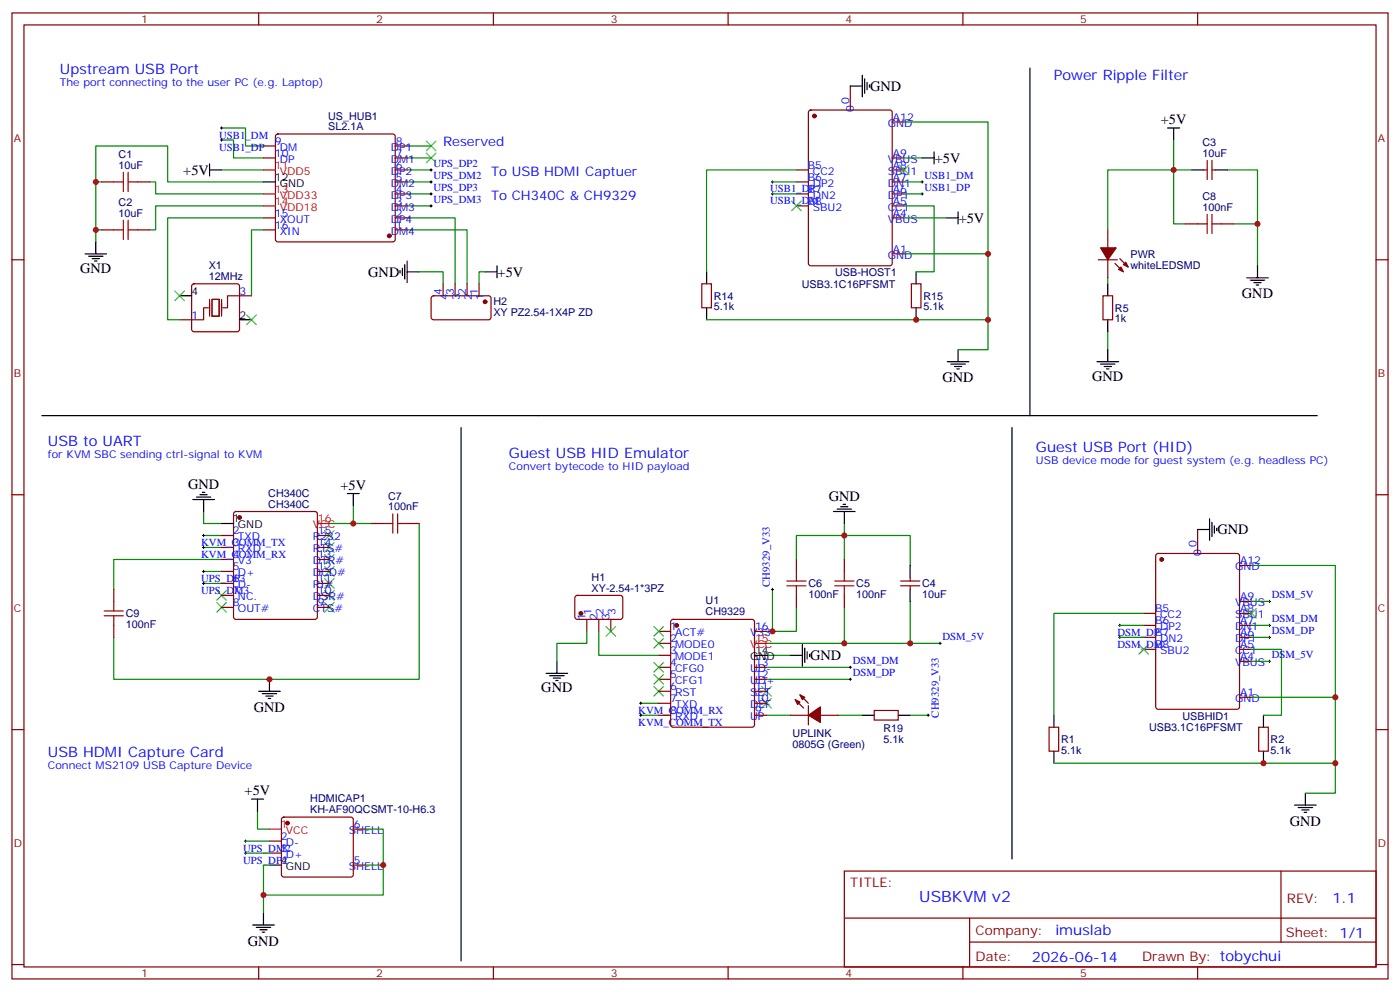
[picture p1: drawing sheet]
<svg xmlns="http://www.w3.org/2000/svg" width="412mm" height="292mm" viewBox="0 0 412 292" stroke-linecap="round" stroke-linejoin="round" font-family="sans-serif">
<g fill="none" stroke="#870000" stroke-width=".35">
<path d="M3.5 3.8h405.4v284.3h-405.4zM7.1 7.3h398.2v277.3h-398.2zM76.2 3.8v3.5M145.3 3.8v3.5M214.5 3.8v3.5M283.6 3.8v3.5M352.8 3.8v3.5M81.4 39.6l.4-.2h33.9l.5 .2 .2 .5v30.4l-.2 .5-.5 .2h-33.9l-.5-.2-.2-.5v-30.4zM238.4 32.6l.4-.2h23.3l.7 .4v44.7l-.4 .7h-23.6l-.6-.4-.1-44.7zM250.5 25.3v7.1M262.8 35.9h3.5M30 53.6h3.5"/>
<path d="M40.6 53.6h3.5M77.6 46.5h3.5M77.6 43h3.5M116.4 50h3.5M116.4 53.6h3.5M116.4 57.1h3.5M116.4 46.5h3.5M116.4 43h3.5M234.6 50h3.5M234.6 53.6h3.5M234.6 57.1h3.5M262.8 50h3.5"/>
<path d="M262.8 53.6h3.5M262.8 57.1h3.5M262.8 46.5h3.5M354.5 50h1.1M355.6 47.2v5.6M357 50h1.1M357 47.2v5.6M3.5 76.5h3.6M30 67.7h3.5M40.6 67.7h3.5M77.6 64.1h3.5M77.6 67.7h3.5"/>
<path d="M116.4 60.6h3.5M116.4 64.1h3.5M116.4 67.7h3.5M234.6 60.6h3.5M262.8 60.6h3.5M262.8 74.7h3.5M262.8 64.1h3.5M323.5 76.5h5.6M326.3 67.7v5.3M326.3 76.5v5.3M328.4 77.5l2.5 2.5M329.8 76.1l2.5 2.5"/>
<path d="M349.2 65.9h3.6M359.8 65.9h3.6M405.3 76.5h3.6M52.9 94.1h3.5M56.7 83.7l.4-.2h12.7l.5 .2 .3 .5v12.7l-.3 .5-.5 .2h-12.7l-.4-.2-.3-.5v-12.7zM70.6 87.1h3.5M127.2 87.3l.5-.2h16.5l.4 .7v5.9l-.7 .4h-16.5l-.4-.7v-5.6zM130.5 83.5v3.6M134.1 83.5v3.6M137.6 83.5v3.6M141.1 83.5v3.6M206.7 83.5h2.8v7.1h-2.8z"/>
<path d="M268.5 83.5h2.8v7.1h-2.8zM324.9 87.1h2.8v7h-2.8zM3.5 145.6h3.6M65.3 157.6h3.5M69 150.8l.5-.2h23.3l.5 .2 .2 .5v30.3l-.2 .5-.5 .2h-23.3l-.5-.2-.2-.5v-30.3zM93.5 157.6h3.5M109.4 154.1h3.5M119.9 154.1h3.6M352.8 155.9v7M405.3 145.6h3.6M33.5 173.5v3.5M65.3 161.1h3.5"/>
<path d="M65.3 164.7h3.5M65.3 168.2h3.5M65.3 171.7h3.5M65.3 175.3h3.5M65.3 178.8h3.5M93.5 161.1h3.5M93.5 164.7h3.5M93.5 168.2h3.5M93.5 171.7h3.5M93.5 175.3h3.5M93.5 178.8h3.5M169.6 175.5l.4-.2h13l.4 .7v5.9l-.7 .4-12.9-.1-.5-.6v-5.6z"/>
<path d="M234.6 164.7v3.5M234.6 175.3v3.5M248.7 164.7v3.5M248.7 175.3v3.5M265.3 172.4h5.6M265.3 171h5.6M268.1 170v1M268.1 172.4v1.1M340.7 163.1l.4-.2h23.3l.7 .4v44.8l-.4 .6-23.6 .1-.6-.5-.1-44.7zM365.1 177h3.6M365.1 166.4h3.6M33.5 184.1v3.5"/>
<path d="M172.9 182.3v3.5M176.4 182.3v3.5M179.9 182.3v3.5M194 185.8h3.6M194 189.4h3.6M194 192.9h3.6M194 196.4h3.6M194 200h3.6M197.8 182.5l.5-.2h23.2l.5 .2 .2 .5v30.4l-.2 .5-.5 .2h-23.2l-.5-.3-.2-.4v-30.4zM222.2 185.8h3.6M222.2 196.4h3.6M222.2 200h3.6"/>
<path d="M336.9 180.6h3.5M336.9 184.1h3.5M336.9 187.6h3.5M336.9 191.1h3.5M365.1 180.6h3.6M365.1 184.1h3.6M365.1 187.6h3.6M365.1 191.1h3.6M365.1 194.7h3.6M3.5 214.8h3.6M194 210.5h3.6M194 203.5h3.6"/>
<path d="M194 207h3.6M222.2 210.5h3.6M222.2 203.5h3.6M222.2 207h3.6M232.8 210.5h5.3M234.2 206l2.5 2.4M235.7 204.5l2.4 2.5M238.1 207.7v5.7M241.7 210.5h5.2M257.5 209.1h7.1v2.8h-7.1zM309 214.1h2.9v7h-2.9zM365.1 205.2h3.6"/>
<path d="M370.8 214.1h2.8v7h-2.8zM405.3 214.8h3.6M79.4 251.1h3.5M79.4 247.6h3.5M83.1 240.7l.5-.2h19.8l.5 .2 .2 .5v16.3l-.3 .5-.4 .2h-19.8l-.5-.3-.2-.4v-16.3zM104.1 244.1h3.5M104.1 254.6h3.5M248.7 256.4h156.6v28.2h-156.6zM377.3 256.4v20.9M248.7 270.2h156.5M285.6 277.3h119.6M285.6 270.2v14.2"/>
<path d="M3.5 283.9h3.6M76.2 284.6v3.5M145.3 284.6v3.5M214.5 284.6v3.5M283.6 284.6v3.5M352.8 284.6v3.5M405.3 283.9h3.6"/>
</g>
<g fill="none" stroke="#008700" stroke-width=".35">
<path d="M65.3 37.7h7v5.3h5.3M266.3 35.9h24.7v67h-8.8M28.2 53.6h1.8M44.1 53.6h1.8v3.5h31.7M65.3 41.2h3.5v5.3h8.8M65.3 50h12.3M77.6 53.6h-28.2v-10.6h-21.2v28.2M119.9 57.1h7.1M119.9 53.6h7.1M119.9 46.5h7.1M119.9 50h7.1M119.9 43h7.1"/>
<path d="M227.5 57.1h7.1M227.5 53.6h7.1M234.6 50h-26.5v30M266.3 57.1h5.3M266.3 53.6h5.3M266.3 46.5h5.3M345.7 41.2v24.7h3.5M351 50h-24.7v17.7M361.6 50h8.8v28.2M28.2 67.7h1.8M77.6 60.6h-31.7v7.1h-1.8M77.6 64.1h-28.2v30h3.5"/>
<path d="M77.6 67.7h-3.5v19.4M119.9 67.7h17.7v15.8M119.9 64.1h14.2v19.4M119.9 60.6h7.1M266.3 60.6h8.9v19.4h-5.3M266.3 74.7h24.7M266.3 64.1h12.4M363.4 65.9h7M123.5 80h7v3.5M142.9 80h-1.8v3.5M208.1 94.1h82.9M326.3 81.8v1.7"/>
<path d="M326.3 97.6v5.3M60 150.6v3.5h5.3M60 157.6h5.3M104.1 148.8v5.3h-7.1M104.1 154.1h5.3M123.5 154.1v45.9h-90v-12.4M248.7 154.1v10.6M60 161.1h5.3M60 171.7h5.3M60 168.2h5.3M65.3 164.7h-31.8v8.8M227.5 173.5v12.3"/>
<path d="M234.6 164.7v-7.1h33.5v8.8M234.6 178.8v7h-8.8M248.7 178.8v10.6h-22.9M268.1 177v12.4M368.7 166.4h24.6v67.1h-8.8M368.7 177h5.2M172.9 185.8v3.6h-8.9v5.3M176.4 185.8v7.1h17.6M225.8 192.9h7M225.8 200h24.7M225.8 196.4h24.7M248.7 189.4h28.2"/>
<path d="M329.8 184.1h7.1M329.8 187.6h7.1M336.9 180.6h-26.5v29.9M368.7 191.1h8.8v19.4h-5.3M368.7 184.1h5.2M368.7 187.6h5.2M368.7 194.7h5.2M188.7 210.5h5.3M188.7 207h5.3M225.8 210.5h7M246.9 210.5h7.1M268.1 210.5h5.3"/>
<path d="M368.7 205.2h24.6M75.8 238.8v5.3h3.6M310.4 224.6h82.9M72.3 247.6h7.1M72.3 251.1h7.1M79.4 254.6h-1.8v14.1M107.6 244.1h5.3v19.4h-35.3M107.6 254.6h5.3"/>
</g>
<g fill="none" stroke="#3c3" stroke-width=".35">
<path d="M125.6 41.6l2.8 2.8M125.6 45.1l2.8 2.8M128.4 41.6l-2.8 2.8M128.4 45.1l-2.8 2.8M233.2 59.2l2.8 2.8M236 59.2l-2.8 2.8M264.9 48.6l2.9 2.8M267.8 48.6l-2.9 2.8M51.5 85.7l2.8 2.8M54.3 85.7l-2.8 2.8M72.7 92.7l2.8 2.8M75.5 92.7l-2.8 2.8"/>
<path d="M95.6 159.7l2.8 2.9M95.6 156.2l2.8 2.8M98.4 159.7l-2.8 2.9M98.4 156.2l-2.8 2.8M63.9 173.8l2.8 2.9M63.9 177.4l2.8 2.8M66.7 173.8l-2.8 2.9M66.7 177.4l-2.8 2.8M95.6 177.4l2.8 2.8M95.6 173.8l2.8 2.9M95.6 170.3l2.8 2.8M95.6 166.8l2.8 2.8"/>
<path d="M95.6 163.3l2.8 2.8M98.4 177.4l-2.8 2.8M98.4 173.8l-2.8 2.9M98.4 170.3l-2.8 2.8M98.4 166.8l-2.8 2.8M98.4 163.3l-2.8 2.8M367.2 179.1l2.9 2.9M370.1 179.1l-2.9 2.9M178.5 184.4l2.8 2.9M181.3 184.4l-2.8 2.9M192.6 198.5l2.8 2.9M192.6 195l2.8 2.8"/>
<path d="M192.6 188l2.8 2.8M192.6 184.4l2.8 2.9M195.4 198.5l-2.8 2.9M195.4 195l-2.8 2.8M195.4 188l-2.8 2.8M195.4 184.4l-2.8 2.9M335.5 189.7l2.8 2.8M338.3 189.7l-2.8 2.8M192.6 202.1l2.8 2.8M195.4 202.1l-2.8 2.8M224.4 205.6l2.8 2.8M224.4 202.1l2.8 2.8"/>
<path d="M227.2 205.6l-2.8 2.8M227.2 202.1l-2.8 2.8"/>
</g>
<g fill="none" stroke="#000" stroke-width=".35">
<path d="M250.5 25.3h3.5M254 22.2v6.3M254.7 23.2v4.2M255.4 24.3v2.1M256.1 25v.7M303.4 20v102.3h-291.1M344 37.7h3.5M345.7 37.7v3.5M61.7 50h3.6M61.7 48.3v3.5M77.6 53.6h3.5M271.6 46.5h3.6"/>
<path d="M275.2 44.7v3.6M351 50h3.5M358.1 50h3.5M25 74.7h6.4M26.1 75.4h4.2M27.2 76.1h2.1M27.9 76.8h.7M28.2 71.2v3.5M117.8 79.7v.7M118.5 79v2.1M119.2 77.9v4.2M119.9 76.8v6.4"/>
<path d="M146.4 78.2v3.6M278.7 64.1h3.5M282.2 62.4v3.5M370.4 78.2v3.6M52.9 87.1h3.5M70.6 94.1h3.5M119.9 80h3.6M142.9 80h3.5M208.1 80v3.5M208.1 90.6v3.5M269.9 80v3.5M269.9 90.6v3.5"/>
<path d="M326.3 83.5v3.6M326.3 94.1v3.5M367.2 81.8h6.4M368.3 82.5h4.2M369.4 83.2h2.1M370.1 83.9h.7M279 106.5h6.4M280.1 107.2h4.2M281.2 107.9h2.1M281.9 108.6h.7M282.2 102.9v3.6M323.1 106.5h6.4"/>
<path d="M324.2 107.2h4.2M325.3 107.9h2.1M326 108.6h.7M326.3 102.9v3.6M135.8 125.9v157M298.1 125.9v127M303.4 122.3h84.7M56.8 147h6.3M57.9 146.3h4.2M58.9 145.6h2.1M59.6 144.9h.7M60 147v3.6"/>
<path d="M65.3 154.1h3.5M102.3 145.3h3.5M104.1 145.3v3.5M245.5 150.6h6.4M246.6 149.9h4.2M247.6 149.2h2.2M248.4 148.4h.7M248.7 150.6v3.5M352.8 155.9h3.5M356.3 152.7v6.3M357 153.7v4.3M357.7 154.8v2.1"/>
<path d="M358.4 155.5v.7M268.1 166.4v3.6M268.1 173.5v3.5M79.4 200v3.5M160.9 198.2h6.3M161.9 198.9h4.3M163 199.6h2.1M164 194.7v3.5M222.2 192.9h3.6M232.8 192.9h3.6M236.4 189.7v6.4M237.1 190.8v4.2"/>
<path d="M237.8 191.8v2.2M238.5 192.5v.8M76.2 203.5h6.3M77.3 204.2h4.2M78.3 204.9h2.1M79 205.6h.7M163.7 200.3h.7M254 210.5h3.5M264.6 210.5h3.5M310.4 210.5v3.6M372.2 210.5v3.6M74.1 235.2h3.5"/>
<path d="M75.8 235.2v3.6M310.4 221.1v3.5M372.2 221.1v3.5M381.4 237h6.3M382.4 237.7h4.2M383.5 238.4h2.1M384.2 239.1h.7M384.5 233.5v3.5M79.4 254.6h3.5M74.4 272.3h6.4M75.5 273h4.2M76.6 273.7h2.1"/>
<path d="M77.3 274.4h.7M77.6 268.7v3.6"/>
</g>
<g fill="none" stroke="#000" stroke-width=".29">
<path d="M64.9 37.7h.7M65.3 37.3v.7M64.9 41.2h.7M65.3 40.9v.7M126.6 57.1h.8M126.6 53.6h.8M126.6 50h.8M127 49.7v.7M127 53.2v.7M127 56.7v.7M227.2 57.1h.7M227.2 53.6h.7"/>
<path d="M227.5 53.2v.7M227.5 56.7v.7M271.3 57.1h.7M271.3 53.6h.7M271.6 53.2v.7M271.6 56.7v.7M126.6 60.6h.8M127 60.3v.7M59.6 157.6h.7M60 157.3v.7M59.6 171.7h.7M59.6 168.2h.7"/>
<path d="M59.6 161.1h.7M60 160.8v.7M60 167.9v.7M60 171.4v.7M227.2 173.5h.7M227.5 173.1v.7M373.6 177h.7M373.9 176.7v.7M250.1 200h.7M250.1 196.4h.7M250.5 196.1v.7M250.5 199.6v.7"/>
<path d="M276.6 189.4h.7M276.9 189v.7M329.5 184.1h.7M329.5 187.6h.7M329.8 183.7v.7M329.8 187.3v.7M373.6 184.1h.7M373.6 187.6h.7M373.6 194.7h.7M373.9 183.7v.7M373.9 187.3v.7M373.9 194.3v.7"/>
<path d="M188.4 210.5h.7M188.4 207h.7M188.7 206.7v.7M188.7 210.2v.7M273 210.5h.8M273.4 210.2v.7M72 251.1h.7M72 247.6h.7M72.3 247.2v.7M72.3 250.8v.7"/>
</g>
<g fill="#870000" stroke="#870000" stroke-width=".35">
<path d="M329.5 79.3l.7-.7 .7 1.4z"/>
<path d="M330.9 77.9l.7-.7 .7 1.4z"/>
<path d="M324.2 73h4.6l-2.5 3.5z"/>
<path d="M234.2 206l1.5 .7-.8 .7z"/>
<path d="M235.7 204.5l1.4 .7-.7 .8z"/>
<path d="M238.1 210.5l3.6-2.4v4.6z"/>
<circle cx="70.6" cy="152.3" r=".53"/>
<circle cx="239.9" cy="34.1" r=".53"/>
<circle cx="114.7" cy="69.4" r=".53"/>
<circle cx="199.3" cy="184.1" r=".53"/>
<circle cx="84.7" cy="242.3" r=".53"/>
<circle cx="342.2" cy="164.7" r=".53"/>
<circle cx="171.1" cy="180.6" r=".53"/>
<circle cx="142.9" cy="88.8" r=".53"/>
</g>
<path d="M77.6 50h3.5M77.6 57.1h3.5M77.6 60.6h3.5M93.5 154.1h3.5M222.2 189.4h3.6M79.4 244.1h3.5" fill="none" stroke="#f00" stroke-width=".35"/>
<path d="M61.4 90.6h-1.4v3.5h-3.6M61.7 88.1v5M62.4 88.1h2.2v5h-2.2zM65.3 88.1v5M70.6 87.1h-3.6v3.5h-1.4" fill="none" stroke="#870012" stroke-width=".35"/>
<g fill="none" stroke="#a10000" stroke-width=".35">
<path d="M33.5 53.6h2.8M36.3 50.7v5.7M37.7 53.6h2.9M37.7 50.7v5.7M33.5 67.7h2.8M36.3 64.8v5.7M37.7 64.8v5.7M37.7 67.7h2.9M352.8 65.9h2.8M355.6 63.1v5.6M357 65.9h2.8M357 63.1v5.6"/>
<path d="M112.9 154.1h2.8M115.7 151.3v5.6M117.1 154.1h2.8M117.1 151.3v5.6M30.7 179.8h5.6M33.5 177v2.8M231.8 171h5.6M231.8 172.4h5.6M234.6 168.2v2.8M234.6 172.4v2.9M245.9 171h5.6M245.9 172.4h5.6"/>
<path d="M248.7 168.2v2.8M248.7 172.4v2.9M30.7 181.3h5.6M33.5 181.3v2.8"/>
</g>
<g fill="#c00">
<circle cx="79.4" cy="200" r=".88"/>
<circle cx="104.1" cy="154.1" r=".88"/>
<circle cx="269.9" cy="94.1" r=".88"/>
<circle cx="291" cy="94.1" r=".88"/>
<circle cx="291" cy="74.7" r=".88"/>
<circle cx="370.4" cy="65.9" r=".88"/>
<circle cx="345.7" cy="50" r=".88"/>
<circle cx="227.5" cy="185.8" r=".88"/>
<circle cx="268.1" cy="189.4" r=".88"/>
<circle cx="248.7" cy="189.4" r=".88"/>
<circle cx="248.7" cy="157.6" r=".88"/>
<circle cx="77.6" cy="263.5" r=".88"/>
<circle cx="112.9" cy="254.6" r=".88"/>
<circle cx="372.2" cy="224.6" r=".88"/>
<circle cx="393.3" cy="224.6" r=".88"/>
<circle cx="393.3" cy="205.2" r=".88"/>
<circle cx="28.2" cy="53.6" r=".88"/>
<circle cx="28.2" cy="67.7" r=".88"/>
</g>
<text font-size="4.6" fill="#00f" x="270.8" y="265.4">USBKVM v2</text>
<g font-size="4.2" fill="#00f">
<text x="17.6" y="21.8">Upstream USB Port</text>
<text x="310.4" y="23.6">Pow</text>
<text x="319" y="23.6">er Ripple Filter</text>
<text x="14.1" y="131.2">USB to UART</text>
<text x="149.9" y="134.7">Guest USB HID Emulator</text>
<text x="305.2" y="132.9">Guest USB Port (HID)</text>
<text x="14.1" y="222.9">USB HDMI Capture Card</text>
<text x="392.5" y="265.7">1.1</text>
<text x="310.9" y="275.2">imuslab</text>
<text x="304" y="283">2026-06-14</text>
</g>
<g font-size="4.2">
<text x="256.3" y="26.8">GND</text>
<text x="341.9" y="36.6">+5V</text>
<text x="275.3" y="47.9">+5V</text>
<text x="54" y="51.5">+5V</text>
<text x="282.4" y="65.6">+5V</text>
<text x="23.6" y="80.4">GND</text>
<text x="108.5" y="81.4">GND</text>
<text x="146.6" y="81.4">+5V</text>
<text x="365.8" y="87.9">GND</text>
<text x="277.6" y="112.6">GND</text>
<text x="321.7" y="112.1">GND</text>
<text x="55.4" y="143.8">GND</text>
<text x="100.3" y="144.2">+5V</text>
<text x="244.1" y="147.3">GND</text>
<text x="358.6" y="157.3">GND</text>
<text x="238.7" y="194.3">GND</text>
<text x="159.5" y="203.8">GND</text>
<text x="74.8" y="209.6">GND</text>
<text x="72.1" y="234.1">+5V</text>
<text x="379.9" y="243.1">GND</text>
<text x="73" y="278.4">GND</text>
</g>
<g font-size="3.9" fill="#00f">
<text x="130.5" y="43">Reserved</text>
<text x="144.6" y="51.8">To USB HDMI Captuer</text>
<text x="144.6" y="58.8">To CH340C &amp; CH9329</text>
</g>
<g font-size="3.9" fill="#800">
<text x="250.5" y="261">TITLE:</text>
<text x="379.1" y="265.7">REV:</text>
<text x="287.4" y="275.2">Company:</text>
<text x="378.7" y="275.8">Sheet: 1/1</text>
<text x="287.4" y="282.9">Date:</text>
<text x="336.4" y="282.9">Draw</text>
<text x="346.6" y="282.9">n By: tobychui</text>
</g>
<g font-size="3.2" fill="#800">
<text x="41.6" y="6.8">1</text>
<text x="110.8" y="6.8">2</text>
<text x="179.9" y="6.8">3</text>
<text x="249.1" y="6.8">4</text>
<text x="318.2" y="6.8">5</text>
<text x="4.1" y="41.9">A</text>
<text x="405.9" y="41.9">A</text>
<text x="4.1" y="111.1">B</text>
<text x="405.9" y="111.1">B</text>
<text x="4.1" y="180.2">C</text>
<text x="405.9" y="180.2">C</text>
<text x="4.1" y="249.3">D</text>
<text x="405.9" y="249.3">D</text>
<text x="41.6" y="287.6">1</text>
<text x="110.8" y="287.6">2</text>
<text x="179.9" y="287.6">3</text>
<text x="249.1" y="287.6">4</text>
<text x="318.2" y="287.6">5</text>
</g>
<g font-size="3.2" fill="#00f">
<text x="17.6" y="25.3">The port connecting to the user PC (e.g. Laptop)</text>
<text x="250.1" y="30.6" transform="rotate(-90 250.1 30.6)">0</text>
<text x="251.5" y="33.1" transform="rotate(-90 251.5 33.1)">0</text>
<text x="263" y="35.6">A12</text>
<text x="64.6" y="40.8">USB1_DM</text>
<text x="261.5" y="37.3">GND</text>
<text x="64.6" y="44.3">USB1_DP</text>
<text x="81" y="42.6">9</text>
<text x="81" y="46.1">10</text>
<text x="82.4" y="44.4">DM</text>
<text x="82.4" y="47.9">DP</text>
<text x="115.1" y="47.9">DM1</text>
<text x="115.1" y="44.4">DP1</text>
<text x="116.6" y="46.1">7</text>
<text x="116.6" y="42.6">8</text>
<text x="261.5" y="47.9">VBUS</text>
<text x="263" y="46.1">A9</text>
<text x="115.1" y="51.4">DP2</text>
<text x="116.6" y="53.2">5</text>
<text x="116.6" y="49.7">6</text>
<text x="127.7" y="52.7">UPS_DM2</text>
<text x="127.7" y="49.1">UPS_DP2</text>
<text x="237.9" y="49.7">B5</text>
<text x="237.9" y="53.2">B6</text>
<text x="239.4" y="51.4">CC2</text>
<text x="261.5" y="51.4">SBU1</text>
<text x="263" y="53.2">A7</text>
<text x="263" y="49.7">A8</text>
<text x="272.3" y="52.7">USB1_DM</text>
<text x="115.1" y="58.5">DP3</text>
<text x="115.1" y="55">DM2</text>
<text x="116.6" y="56.7">4</text>
<text x="127.7" y="59.7">UPS_DM3</text>
<text x="127.7" y="56.2">UPS_DP3</text>
<text x="226.8" y="56.7">USB1_DP</text>
<text x="237.9" y="56.7">B7</text>
<text x="239.4" y="55">DP2</text>
<text x="239.4" y="58.5">DN2</text>
<text x="261.5" y="58.5">DP1</text>
<text x="261.5" y="55">DN1</text>
<text x="263" y="56.7">A6</text>
<text x="272.3" y="56.2">USB1_DP</text>
<text x="81" y="63.8">15</text>
<text x="82.4" y="65.5">XOUT</text>
<text x="115.1" y="65.5">DP4</text>
<text x="115.1" y="62">DM3</text>
<text x="116.6" y="63.8">2</text>
<text x="116.6" y="60.3">3</text>
<text x="226.8" y="60.2">USB1_DM</text>
<text x="237.9" y="60.3">B8</text>
<text x="239.4" y="62">SBU2</text>
<text x="261.5" y="65.5">VBUS</text>
<text x="261.5" y="62">CC1</text>
<text x="263" y="63.8">A4</text>
<text x="263" y="60.3">A5</text>
<text x="81" y="67.3">16</text>
<text x="82.4" y="69.1">XIN</text>
<text x="115.1" y="69.1">DM4</text>
<text x="116.6" y="67.3">1</text>
<text x="261.5" y="76.1">GND</text>
<text x="263" y="74.4">A1</text>
<text x="70.6" y="86.7">3</text>
<text x="130.2" y="86.9" transform="rotate(-90 130.2 86.9)">4</text>
<text x="131.9" y="88.4" transform="rotate(-90 131.9 88.4)">4</text>
<text x="133.7" y="86.9" transform="rotate(-90 133.7 86.9)">3</text>
<text x="135.5" y="88.4" transform="rotate(-90 135.5 88.4)">3</text>
<text x="137.2" y="86.9" transform="rotate(-90 137.2 86.9)">2</text>
<text x="139" y="88.4" transform="rotate(-90 139 88.4)">2</text>
<text x="140.8" y="86.9" transform="rotate(-90 140.8 86.9)">1</text>
<text x="142.5" y="88.4" transform="rotate(-90 142.5 88.4)">1</text>
<text x="56.4" y="93.8">1</text>
<text x="14.1" y="134.7">for KVM SBC sending ctrl-signal to KVM</text>
<text x="305.2" y="136.5">USB device mode for guest system (e.g. headless PC)</text>
<text x="149.9" y="138.2">Convert bytecode to HID payload</text>
<text x="59.3" y="160.7">KVM_COMM_TX</text>
<text x="68.6" y="157.3">2</text>
<text x="68.6" y="160.8">3</text>
<text x="70.1" y="159">TXD</text>
<text x="92.2" y="159">R232</text>
<text x="93.7" y="160.8">14</text>
<text x="93.7" y="157.3">15</text>
<text x="352.4" y="161.1" transform="rotate(-90 352.4 161.1)">0</text>
<text x="59.3" y="164.3">KVM_COMM_RX</text>
<text x="68.6" y="164.3">4</text>
<text x="68.6" y="167.9">5</text>
<text x="70.1" y="162.6">RXD</text>
<text x="70.1" y="166.1">V3</text>
<text x="92.2" y="166.1">DTR#</text>
<text x="92.2" y="162.6">RTS#</text>
<text x="93.7" y="167.9">12</text>
<text x="93.7" y="164.3">13</text>
<text x="353.8" y="163.6" transform="rotate(-90 353.8 163.6)">0</text>
<text x="363.8" y="167.9">GND</text>
<text x="365.3" y="166.1">A12</text>
<text x="59.3" y="171.3">UPS_DP3</text>
<text x="68.6" y="171.4">6</text>
<text x="70.1" y="169.6">D+</text>
<text x="70.1" y="173.1">D-</text>
<text x="92.2" y="173.1">RI#</text>
<text x="92.2" y="169.6">DCD#</text>
<text x="93.7" y="171.4">11</text>
<text x="226.7" y="172.8" transform="rotate(-90 226.7 172.8)">CH9329_V33</text>
<text x="59.3" y="174.8">UPS_DM3</text>
<text x="68.6" y="174.9">7</text>
<text x="68.6" y="178.4">8</text>
<text x="70.1" y="176.7">NC.</text>
<text x="92.2" y="176.7">DSR#</text>
<text x="93.7" y="178.4">9</text>
<text x="93.7" y="174.9">10</text>
<text x="363.8" y="178.4">VBUS</text>
<text x="365.3" y="176.7">A9</text>
<text x="374.6" y="176.1">DSM_5V</text>
<text x="70.1" y="180.2">OUT#</text>
<text x="92.2" y="180.2">CTS#</text>
<text x="172.5" y="182.5" transform="rotate(-90 172.5 182.5)">1</text>
<text x="174.3" y="181" transform="rotate(-90 174.3 181)">1</text>
<text x="176" y="182.5" transform="rotate(-90 176 182.5)">2</text>
<text x="177.8" y="181" transform="rotate(-90 177.8 181)">2</text>
<text x="179.6" y="182.5" transform="rotate(-90 179.6 182.5)">3</text>
<text x="181.3" y="181" transform="rotate(-90 181.3 181)">3</text>
<text x="197.4" y="185.5">1</text>
<text x="222.4" y="185.5">16</text>
<text x="340.3" y="180.2">B5</text>
<text x="340.3" y="183.7">B6</text>
<text x="341.7" y="182">CC2</text>
<text x="341.7" y="185.5">DP2</text>
<text x="363.8" y="185.5">DN1</text>
<text x="363.8" y="182">SBU1</text>
<text x="365.3" y="183.7">A7</text>
<text x="365.3" y="180.2">A8</text>
<text x="374.6" y="183.2">DSM_DM</text>
<text x="197.4" y="189">2</text>
<text x="198.9" y="187.3">ACT#</text>
<text x="198.9" y="190.8">MODE0</text>
<text x="220.9" y="187.3">V33</text>
<text x="277.6" y="188.5">DSM_5V</text>
<text x="329.1" y="187.2">DSM_DP</text>
<text x="329.1" y="190.7">DSM_DM</text>
<text x="340.3" y="187.3">B7</text>
<text x="340.3" y="190.8">B8</text>
<text x="341.7" y="189">DN2</text>
<text x="363.8" y="189">DP1</text>
<text x="365.3" y="190.8">A5</text>
<text x="365.3" y="187.3">A6</text>
<text x="374.6" y="186.7">DSM_DP</text>
<text x="197.4" y="192.5">3</text>
<text x="197.4" y="196.1">4</text>
<text x="198.9" y="194.3">MODE1</text>
<text x="198.9" y="197.8">CFG0</text>
<text x="220.9" y="197.8">UD-</text>
<text x="222.4" y="196.1">13</text>
<text x="251.2" y="195.5">DSM_DM</text>
<text x="341.7" y="192.5">SBU2</text>
<text x="363.8" y="196.1">VBUS</text>
<text x="363.8" y="192.5">CC1</text>
<text x="365.3" y="194.3">A4</text>
<text x="374.6" y="193.8">DSM_5V</text>
<text x="197.4" y="199.6">5</text>
<text x="197.4" y="203.1">6</text>
<text x="198.9" y="201.4">CFG1</text>
<text x="220.9" y="201.4">UD+</text>
<text x="222.4" y="203.1">11</text>
<text x="222.4" y="199.6">12</text>
<text x="251.2" y="199.1">DSM_DP</text>
<text x="197.4" y="206.7">7</text>
<text x="198.9" y="204.9">RST</text>
<text x="198.9" y="208.4">TXD</text>
<text x="220.9" y="208.4">DEF</text>
<text x="220.9" y="204.9">SET</text>
<text x="222.4" y="206.7">10</text>
<text x="363.8" y="206.7">GND</text>
<text x="365.3" y="204.9">A1</text>
<text x="188" y="210.1">KVM_COMM_RX</text>
<text x="188" y="213.6">KVM_COMM_TX</text>
<text x="197.4" y="210.2">8</text>
<text x="198.9" y="211.9">RXD</text>
<text x="220.9" y="211.9">UP</text>
<text x="222.4" y="210.2">9</text>
<text x="276.6" y="211.2" transform="rotate(-90 276.6 211.2)">CH9329_V33</text>
<text x="14.1" y="226.4">Connect MS2109 USB Capture Device</text>
<text x="102.8" y="245.5">SHELL</text>
<text x="104.2" y="243.7">6</text>
<text x="71.6" y="250.7">UPS_DM2</text>
<text x="82.7" y="250.8">3</text>
<text x="82.7" y="247.2">2</text>
<text x="84.2" y="249">D-</text>
<text x="71.6" y="254.2">UPS_DP2</text>
<text x="84.2" y="252.5">D+</text>
<text x="102.8" y="256">SHELL</text>
<text x="104.2" y="254.3">5</text>
</g>
<g font-size="3.2" fill="#000080">
<text x="96.7" y="35.3">US_HUB1</text>
<text x="96.7" y="38.4">SL2.1A</text>
<text x="34.9" y="46.5">C1</text>
<text x="354.2" y="46.1">10uF</text>
<text x="354.2" y="43">C3</text>
<text x="34.9" y="49.7">10uF</text>
<text x="354.2" y="58.8">C8</text>
<text x="34.9" y="63.8">10uF</text>
<text x="34.9" y="60.7">C2</text>
<text x="354.2" y="62">100nF</text>
<text x="333" y="75.8">PWR</text>
<text x="61.5" y="82.5">12MHz</text>
<text x="61.5" y="79.3">X1</text>
<text x="246" y="81.3">USB-HOST1</text>
<text x="333" y="79">whiteLEDSMD</text>
<text x="145.3" y="89.8">H2</text>
<text x="210.3" y="88.2">R14</text>
<text x="236.2" y="84.7">USB3.1C16PFSMT</text>
<text x="272" y="88.2">R15</text>
<text x="145.3" y="93">XY PZ2.54-1X4P ZD</text>
<text x="210.3" y="91.4">5.1k</text>
<text x="272" y="91.4">5.1k</text>
<text x="328.4" y="94.9">1k</text>
<text x="328.4" y="91.7">R5</text>
<text x="79" y="149.5">CH340C</text>
<text x="79" y="146.3">CH340C</text>
<text x="114.3" y="147.1">C7</text>
<text x="114.3" y="150.2">100nF</text>
<text x="174.3" y="171">H1</text>
<text x="238.1" y="172.8">C6</text>
<text x="252.2" y="172.8">C5</text>
<text x="271.6" y="172.9">C4</text>
<text x="174.3" y="174.2">XY-2.54-1*3PZ</text>
<text x="207.9" y="177.9">U1</text>
<text x="238.1" y="176.1">100nF</text>
<text x="252.2" y="176.1">100nF</text>
<text x="271.6" y="176">10uF</text>
<text x="37" y="184.9">100nF</text>
<text x="37" y="181.7">C9</text>
<text x="207.9" y="181.1">CH9329</text>
<text x="260.2" y="215.6">R19</text>
<text x="338.5" y="215.2">USB3.1C16PFSMT</text>
<text x="348.3" y="211.8">USBHID1</text>
<text x="233.5" y="220.2">0805G (Green)</text>
<text x="233.5" y="216.9">UPLINK</text>
<text x="260.2" y="218.7">5.1k</text>
<text x="312.6" y="221.9">5.1k</text>
<text x="312.6" y="218.7">R1</text>
<text x="374.3" y="221.9">5.1k</text>
<text x="374.3" y="218.7">R2</text>
<text x="91.4" y="239.4">KH-AF90QCSMT-10-H6.3</text>
<text x="91.4" y="236.1">HDMICAP1</text>
</g>
<g font-size="3.2" fill="#f00">
<text x="81" y="49.7">11</text>
<text x="82.4" y="51.4">VDD5</text>
<text x="81" y="56.7">13</text>
<text x="82.4" y="58.5">VDD33</text>
<text x="81" y="60.3">14</text>
<text x="82.4" y="62">VDD18</text>
<text x="92.2" y="155.5">VCC</text>
<text x="93.7" y="153.7">16</text>
<text x="220.9" y="190.8">VCC</text>
<text x="222.4" y="189">15</text>
<text x="82.7" y="243.7">1</text>
<text x="84.2" y="245.5">VCC</text>
</g>
<g font-size="3.2">
<text x="81" y="53.2">12</text>
<text x="82.4" y="55">GND</text>
<text x="56.4" y="86.7">4</text>
<text x="70.6" y="93.8">2</text>
<text x="68.6" y="153.7">1</text>
<text x="70.1" y="155.5">GND</text>
<text x="220.9" y="194.3">GND</text>
<text x="222.4" y="192.5">14</text>
<text x="82.7" y="254.3">4</text>
<text x="84.2" y="256">GND</text>
</g>
</svg>
